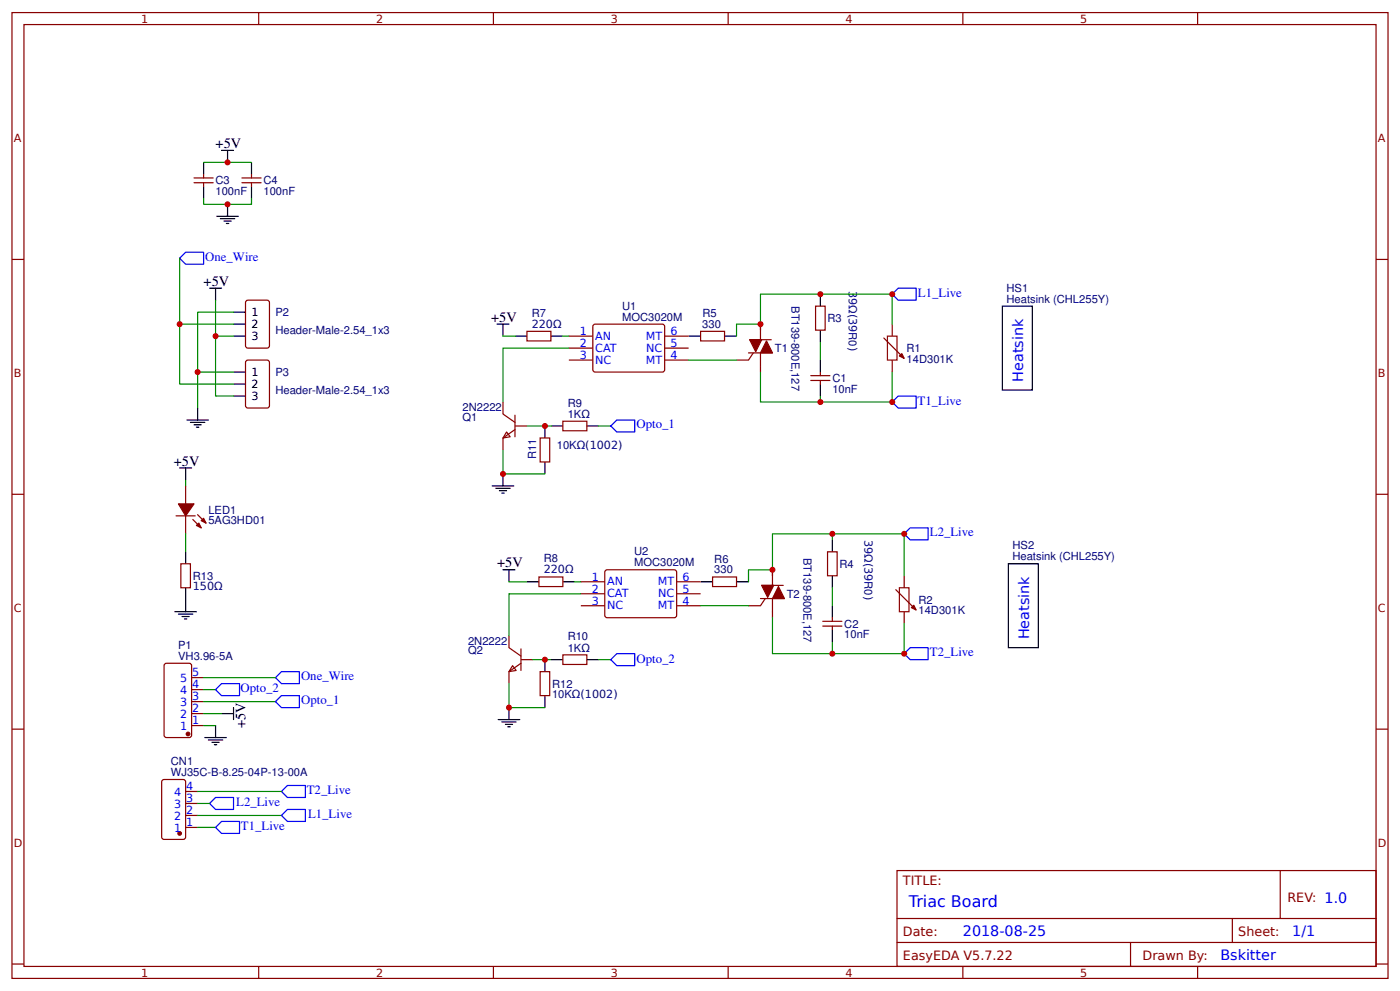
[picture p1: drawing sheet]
<svg xmlns="http://www.w3.org/2000/svg" width="309mm" height="219mm" viewBox="0 0 309 219" stroke-linecap="round" stroke-linejoin="round" font-family="sans-serif">
<g fill="none" stroke="#800" stroke-width=".26">
<path d="M2.6 2.8h304.1v213.2h-304.1zM5.3 5.4h298.7v208h-298.7zM57.1 2.8v2.6M109 2.8v2.6M160.9 2.8v2.6M212.7 2.8v2.6M264.6 2.8v2.6M42.9 39.3h4.2M45 38.5v.8M53.4 39.3h4.3M55.6 38.5v.8M2.6 57.3h2.7"/>
<path d="M42.9 40.3h4.2M45 40.3v.8M53.4 40.3h4.3M55.6 40.3v.8M304 57.3h2.7M54.5 66.4l4.5-.1 .5 .2v9.8l-.2 .5-4.5 .1-.5-.3-.1-9.8zM54.5 79.6l4.5-.1 .5 .3v9.8l-.2 .4-4.5 .1-.5-.3-.1-9.8zM116.4 73.2h5.3v2.1h-5.3zM125.7 79.5h5.3M125.7 74.2h5.3M125.7 76.9h5.3M131.2 71.6h15.4l.2 .5v9.8l-.5 .3-15.1-.1-.2-.5v-9.5z"/>
<path d="M146.8 79.5h5.3M146.8 74.2h5.3M146.8 76.9h5.3M154.8 73.2h5.3v2.1h-5.3zM165.4 77.9h5.3M165.6 75h4.8M166.4 77.9l-1 1.6h-2.7M168 71.6v3.4M168 77.9v4.3M180.2 67.6h2.1v5.3h-2.1zM195.3 74.6l3.9 4M197.1 71.6v2.6"/>
<path d="M197.1 79.5v2.7M111.1 88.8v2.6l2.7 1.9M111.9 95.4l.8 1-1.6 .3zM113.8 94.9l-2.7 1.8v2.7M113.8 94.1h2.6M113.8 91.7v4.7M119.3 96.7h2.1v5.3h-2.1zM124.4 93h5.2v2.1h-5.2zM179.1 84h4.3M179.1 82.9h4.3M181.2 82.2v.7M181.2 84v.8"/>
<path d="M2.6 109.1h2.7M38.9 113.9h4.2M41 107.3v4M41 113.9v4M42.6 114.7l1.8 1.8M43.7 113.6l1.8 1.9M304 109.1h2.7M40 124.5h2.1v5.3h-2.1zM119.1 127.4h5.3v2.1h-5.3zM128.3 133.7h5.3M128.3 128.5h5.3M128.3 131.1h5.3"/>
<path d="M133.9 125.9h15.3l.3 .4-.1 9.8-.4 .3-15.1-.1-.3-.4v-9.6zM149.5 133.7h5.3M149.5 128.5h5.3M149.5 131.1h5.3M157.4 127.4h5.3v2.1h-5.3zM168 132.2h5.3M168.3 129.2h4.7M169.1 132.2l-1.1 1.5h-2.6M170.7 125.8v3.4M170.7 132.2v4.2M181.8 138.2h4.2M181.8 137.2h4.2"/>
<path d="M182.8 121.8h2.1v5.3h-2.1zM183.9 136.4v.8M183.9 138.2v.8M197.9 130.2l4 4M199.8 127.1v2.7M199.8 135.1v2.6M36.3 146.7l.5-.3h5l.5 .3v15.6l-.2 .5-5.3 .1-.5-.3zM42.3 157.6h2.7M42.3 154.9h2.7M42.3 152.3h2.7M42.3 149.6h2.7M112.4 140.4v2.6l2.7 1.9"/>
<path d="M113.2 147l.8 1-1.6 .3zM115.1 146.4l-2.7 1.9v2.6M115.1 145.7h2.6M115.1 143.3v4.7M119.3 148.3h2.1v5.3h-2.1zM124.4 144.6h5.2v2.1h-5.2zM2.6 161h2.7M36 172.2l4.5-.1 .4 .3 .1 12.4-.3 .5h-4.5l-.4-.2-.1-12.5zM41 177.4h2.7M41 174.8h2.7M42.3 160.2h2.7M304 161h2.7"/>
<path d="M41 182.7h2.7M41 180h2.7M198.2 192.2h105.8v21.2h-105.8zM282.8 192.2v10.6M2.6 212.9h2.7M57.1 213.4v2.6M109 213.4v2.6M160.9 213.4v2.6M198.2 202.8h105.8M198.2 208.1h105.8M212.7 213.4v2.6M249.8 208.1v5.3"/>
<path d="M264.6 213.4v2.6M272.3 202.8v5.3M304 212.9h2.7"/>
</g>
<g fill="#800" stroke="#800" stroke-width=".26">
<path d="M169.3 75.3l1.4 2.6h-2.7z"/>
<path d="M165.6 75h2.7l-1.3 2.7z"/>
<path d="M199.2 78.1l.6 1-1.1-.5z"/>
<path d="M172 129.5l1.3 2.7h-2.6z"/>
<path d="M168.3 129.2h2.6l-1.3 2.7z"/>
<path d="M201.9 133.6l.5 1.1-1.1-.5z"/>
<path d="M43.4 116l.5-.5 .5 1z"/>
<path d="M44.4 115l.6-.6 .5 1.1z"/>
<path d="M39.4 111.3h3.5l-1.9 2.6z"/>
<circle cx="39.7" cy="184" r=".4"/>
<circle cx="41.5" cy="162.1" r=".4"/>
</g>
<g fill="none" stroke="#000" stroke-width=".26">
<path d="M45 35.9v2.6M48.9 33.2h2.7M50.3 33.2v2.7M55.6 35.9v2.6M45 41.1v2.7M47.9 47.8h4.8M48.7 48.3h3.2M49.5 48.8h1.6M50 49.3h.5M50.3 45.1v2.7M55.6 41.1v2.7M46.3 63.6h2.6"/>
<path d="M47.6 63.6v2.7M51.6 74.2h2.6M51.6 71.6h2.6M51.6 68.9h2.6M109.8 71.6h2.6M111.1 71.6v2.6M113.8 74.2h2.6M121.7 74.2h2.7M152.1 74.2h2.7M160.1 74.2h2.6M181.2 65v2.6M181.2 72.9v2.6"/>
<path d="M181.2 79.5v2.7M221.5 67.6h6.6v18.5h-6.6zM41.3 92.7h4.7M42.1 93.3h3.1M42.9 93.8h1.5M43.4 94.3h.5M43.7 90.1v2.6M51.6 87.4h2.6M51.6 82.2h2.6M51.6 84.8h2.6M120.4 94.1v2.6M121.7 94.1h2.7"/>
<path d="M129.6 94.1h2.7M181.2 84.8v2.6M39.7 103.3h2.6M41 103.3v2.7M108.7 107.3h4.8M109.5 107.8h3.2M110.3 108.3h1.6M110.9 108.9h.5M111.1 104.6v2.7M120.4 102v2.6M183.9 119.2v2.6M38.6 135.1h4.8"/>
<path d="M39.4 135.6h3.2M40.2 136.1h1.6M40.7 136.7h.6M41 121.8v2.7M41 129.8v5.3M111.1 125.8h2.7M112.4 125.8v2.7M116.4 128.5h2.7M124.4 128.5h2.6M154.8 128.5h2.6M162.7 128.5h2.7M183.9 127.1v2.7"/>
<path d="M183.9 133.7v2.7M183.9 139v2.7M222.8 124.5h6.6v18.5h-6.6zM48.9 157.6h2.7M51.6 156.2v2.7M110.1 158.9h4.7M110.9 159.4h3.1M111.7 159.9h1.5M112.4 156.2v2.7M120.4 145.7v2.6M120.4 153.6v2.6M121.7 145.7h2.7"/>
<path d="M129.6 145.7h2.7M45.2 162.9h4.8M46 163.4h3.2M46.8 163.9h1.6M47.4 164.4h.5M47.6 160.2v2.7M112.2 160.5h.5"/>
</g>
<path d="M196.1 74.2h2.1v5.3h-2.1zM198.7 129.8h2.1v5.3h-2.1z" fill="none" stroke="#a00000" stroke-width=".26"/>
<g fill="none" stroke="#080" stroke-width=".26">
<path d="M45 35.9h10.6M39.7 57v14.6M45 43.8v1.3h10.6v-1.3M47.6 66.3v7.9M51.6 74.2h-4v13.2h4M51.6 68.9h-7.9v13.3h7.9M51.6 71.6h-11.9v13.2h11.9M111.1 74.2h2.7M124.4 74.2h1.3M125.7 76.9h-14.6v11.9M152.1 79.5h10.6M181.2 75.5v4"/>
<path d="M197.1 71.6v-6.6h-29.1v6.6h-5.3v2.6M43.7 82.2v7.9M111.1 99.4v5.2h9.3M116.4 94.1h5.3M132.3 94.1h2.6M168 82.2v6.6h13.2v-1.4M197.1 82.2v6.6h-15.9M41 106v1.3M41 117.9v3.9M183.9 117.9v1.3M112.4 128.5h4M127 128.5h1.3"/>
<path d="M128.3 131.1h-15.9v9.3M154.8 133.7h10.6M170.7 136.4v7.9h13.2v-2.6M183.9 129.8v3.9M199.8 137.7v6.6h-15.9M199.8 127.1v-9.2h-29.1v7.9h-5.3v2.7M45 149.6h15.9M45 152.3h2.6M45 154.9h15.9M45 157.6h3.9M112.4 150.9v5.3h8M117.7 145.7h4"/>
<path d="M132.3 145.7h2.6M43.7 177.4h2.6M43.7 174.8h18.5M45 160.2h2.6M43.7 182.7h3.9M43.7 180h18.5"/>
</g>
<g fill="none" stroke="#00f" stroke-width=".26">
<path d="M39.7 57l1.3-1.3h4v2.6h-4zM198.4 63.6h4v2.7h-4l-1.3-1.3zM134.9 94.1l1.4-1.4h3.9v2.7h-3.9zM198.4 87.4h4v2.7h-4l-1.3-1.3zM201.1 116.5h4v2.7h-4l-1.3-1.3zM48.9 150.9h4v2.7h-4l-1.3-1.3zM60.9 149.6l1.3-1.3h3.9v2.6h-3.9zM60.9 154.9l1.3-1.3h3.9v2.6h-3.9zM134.9 145.7l1.4-1.4h3.9v2.7h-3.9zM201.1 143h4v2.7h-4l-1.3-1.4zM46.3 177.4l1.3-1.3h4v2.6h-4zM62.2 174.8l1.3-1.4h4v2.7h-4z"/>
<path d="M47.6 182.7l1.3-1.3h4v2.6h-4zM62.2 180l1.3-1.3h4v2.7h-4z"/>
</g>
<g fill="#c00">
<circle cx="39.7" cy="71.6" r=".66"/>
<circle cx="111.1" cy="104.6" r=".66"/>
<circle cx="120.4" cy="94.1" r=".66"/>
<circle cx="183.9" cy="117.9" r=".66"/>
<circle cx="199.8" cy="144.3" r=".66"/>
<circle cx="170.7" cy="125.8" r=".66"/>
<circle cx="183.9" cy="144.3" r=".66"/>
<circle cx="199.8" cy="117.9" r=".66"/>
<circle cx="197.1" cy="88.8" r=".66"/>
<circle cx="197.1" cy="65" r=".66"/>
<circle cx="168" cy="71.6" r=".66"/>
<circle cx="181.2" cy="65" r=".66"/>
<circle cx="181.2" cy="88.8" r=".66"/>
<circle cx="50.3" cy="35.9" r=".66"/>
<circle cx="43.7" cy="82.2" r=".66"/>
<circle cx="47.6" cy="74.2" r=".66"/>
<circle cx="112.4" cy="156.2" r=".66"/>
<circle cx="120.4" cy="145.7" r=".66"/>
<circle cx="50.3" cy="45.1" r=".66"/>
</g>
<text font-size="3.5" fill="#00f" x="200.8" y="200.2">Triac Board</text>
<g font-size="3.2">
<text x="47.6" y="32.7">+5V</text>
<text x="45" y="63.1">+5V</text>
<text x="108.5" y="71">+5V</text>
<text x="38.4" y="102.8">+5V</text>
<text x="109.8" y="125.3">+5V</text>
<text x="54.2" y="160.8" transform="rotate(-90 54.2 160.8)">+5V</text>
</g>
<g font-size="3.2" fill="#00f">
<text x="226" y="84.3" transform="rotate(-90 226 84.3)">Heatsink</text>
<text x="227.4" y="141.2" transform="rotate(-90 227.4 141.2)">Heatsink</text>
<text x="212.7" y="206.8">2018-08-25</text>
<text x="285.5" y="206.8">1/1</text>
<text x="269.6" y="212.1">Bskitter</text>
</g>
<g font-size="2.8" fill="#00f">
<text x="45.4" y="57.6">One_Wire</text>
<text x="202.8" y="65.5">L1_Live</text>
<text x="202.7" y="89.3">T1_Live</text>
<text x="140.6" y="94.6">Opto_1</text>
<text x="205.4" y="118.4">L2_Live</text>
<text x="140.6" y="146.3">Opto_2</text>
<text x="205.5" y="144.9">T2_Live</text>
<text x="53.1" y="152.8">Opto_2</text>
<text x="66.5" y="150.3">One_Wire</text>
<text x="66.5" y="155.4">Opto_1</text>
<text x="52.2" y="177.9">L2_Live</text>
<text x="67.8" y="175.3">T2_Live</text>
<text x="53.2" y="183.2">T1_Live</text>
<text x="68.1" y="180.6">L1_Live</text>
</g>
<g font-size="2.8" fill="#800">
<text x="199.5" y="195.4">TITLE:</text>
<text x="284.4" y="199.1">REV: 1.0</text>
<text x="199.5" y="206.8">Date:</text>
<text x="273.6" y="206.8">Sheet:</text>
<text x="199.5" y="212.1">EasyEDA V5.7.22</text>
<text x="252.4" y="212.1">Drawn By:</text>
</g>
<g font-size="2.5" fill="#800">
<text x="31.2" y="5">1</text>
<text x="83.1" y="5">2</text>
<text x="134.9" y="5">3</text>
<text x="186.8" y="5">4</text>
<text x="238.7" y="5">5</text>
<text x="3" y="31.4">A</text>
<text x="304.4" y="31.4">A</text>
<text x="3" y="83.2">B</text>
<text x="304.4" y="83.2">B</text>
<text x="3" y="135.1">C</text>
<text x="304.4" y="135.1">C</text>
<text x="3" y="186.9">D</text>
<text x="304.4" y="186.9">D</text>
<text x="31.2" y="215.6">1</text>
<text x="83.1" y="215.6">2</text>
<text x="134.9" y="215.6">3</text>
<text x="186.8" y="215.6">4</text>
<text x="238.7" y="215.6">5</text>
</g>
<g font-size="2.5" fill="#000080">
<text x="47.6" y="40.7">C3</text>
<text x="58.2" y="40.7">C4</text>
<text x="47.6" y="43.1">100nF</text>
<text x="58.2" y="43.1">100nF</text>
<text x="187.5" y="64.3" transform="rotate(90 187.5 64.3)">39Ω(39R0)</text>
<text x="222.4" y="64.4">HS1</text>
<text x="60.9" y="69.8">P2</text>
<text x="117.5" y="69.9">R7</text>
<text x="137.5" y="68.4">U1</text>
<text x="137.5" y="70.8">MOC3020M</text>
<text x="155.2" y="70">R5</text>
<text x="174.9" y="67.6" transform="rotate(90 174.9 67.6)">BT139-800E,127</text>
<text x="182.8" y="71.1">R3</text>
<text x="222.4" y="66.8">Heatsink (CHL255Y)</text>
<text x="60.9" y="73.8">Header-Male-2.54_1x3</text>
<text x="117.5" y="72.4">220Ω</text>
<text x="155.2" y="72.4">330</text>
<text x="171.2" y="77.7">T1</text>
<text x="200.3" y="77.7">R1</text>
<text x="60.9" y="83.1">P3</text>
<text x="200.3" y="80.1">14D301K</text>
<text x="60.9" y="87">Header-Male-2.54_1x3</text>
<text x="125.4" y="89.8">R9</text>
<text x="183.9" y="86.7">10nF</text>
<text x="183.9" y="84.4">C1</text>
<text x="102.2" y="90.8">2N2222</text>
<text x="102.2" y="93">Q1</text>
<text x="125.4" y="92.3">1KΩ</text>
<text x="118.5" y="101.4" transform="rotate(-90 118.5 101.4)">R11</text>
<text x="123" y="99.2">10KΩ(1002)</text>
<text x="46" y="113.5">LED1</text>
<text x="46" y="115.8">5AG3HD01</text>
<text x="191" y="119.2" transform="rotate(90 191 119.2)">39Ω(39R0)</text>
<text x="120.1" y="124.2">R8</text>
<text x="140.1" y="122.6">U2</text>
<text x="140.1" y="125">MOC3020M</text>
<text x="157.8" y="124.2">R6</text>
<text x="177.5" y="123.2" transform="rotate(90 177.5 123.2)">BT139-800E,127</text>
<text x="185.5" y="125.3">R4</text>
<text x="223.7" y="123.7">Heatsink (CHL255Y)</text>
<text x="223.7" y="121.3">HS2</text>
<text x="42.6" y="130.4">150Ω</text>
<text x="42.6" y="128">R13</text>
<text x="120.1" y="126.6">220Ω</text>
<text x="157.8" y="126.6">330</text>
<text x="173.8" y="132">T2</text>
<text x="202.9" y="135.7">14D301K</text>
<text x="202.9" y="133.3">R2</text>
<text x="39.4" y="143.2">P1</text>
<text x="103.4" y="142.4">2N2222</text>
<text x="125.4" y="143.9">1KΩ</text>
<text x="125.4" y="141.4">R10</text>
<text x="186.5" y="140.9">10nF</text>
<text x="186.5" y="138.6">C2</text>
<text x="39.4" y="145.7">VH3.96-5A</text>
<text x="103.4" y="144.5">Q2</text>
<text x="122" y="154.2">10KΩ(1002)</text>
<text x="122" y="151.8">R12</text>
<text x="37.7" y="171.3">WJ35C-B-8.25-04P-13-00A</text>
<text x="37.8" y="168.9">CN1</text>
</g>
<g font-size="2.5">
<text x="55.6" y="69.7">1</text>
<text x="55.6" y="75">3</text>
<text x="55.6" y="72.4">2</text>
<text x="55.6" y="82.9">1</text>
<text x="55.6" y="88.2">3</text>
<text x="55.6" y="85.6">2</text>
</g>
<g font-size="2.5" fill="#00f">
<text x="128.1" y="74">1</text>
<text x="128.1" y="76.6">2</text>
<text x="131.5" y="75">AN</text>
<text x="131.5" y="77.7">CAT</text>
<text x="142.7" y="75">MT</text>
<text x="142.7" y="77.7">NC</text>
<text x="148.2" y="76.6">5</text>
<text x="148.2" y="74">6</text>
<text x="128.1" y="79.2">3</text>
<text x="131.5" y="80.3">NC</text>
<text x="142.7" y="80.3">MT</text>
<text x="148.2" y="79.2">4</text>
<text x="130.7" y="128.2">1</text>
<text x="130.7" y="130.8">2</text>
<text x="134.1" y="129.2">AN</text>
<text x="134.1" y="131.9">CAT</text>
<text x="145.3" y="129.2">MT</text>
<text x="145.4" y="131.9">NC</text>
<text x="150.8" y="130.8">5</text>
<text x="150.8" y="128.2">6</text>
<text x="130.7" y="133.5">3</text>
<text x="134.1" y="134.5">NC</text>
<text x="145.3" y="134.5">MT</text>
<text x="150.8" y="133.5">4</text>
<text x="42.5" y="149.4">5</text>
<text x="39.8" y="156">3</text>
<text x="39.8" y="153.3">4</text>
<text x="39.8" y="150.7">5</text>
<text x="42.5" y="154.6">3</text>
<text x="42.5" y="152">4</text>
<text x="39.8" y="161.3">1</text>
<text x="39.8" y="158.6">2</text>
<text x="42.5" y="159.9">1</text>
<text x="42.5" y="157.3">2</text>
<text x="38.5" y="178.5">3</text>
<text x="38.5" y="175.8">4</text>
<text x="41.1" y="179.8">2</text>
<text x="41.1" y="177.1">3</text>
<text x="41.1" y="174.5">4</text>
<text x="38.5" y="183.8">1</text>
<text x="38.5" y="181.1">2</text>
<text x="41.1" y="182.4">1</text>
</g>
</svg>
